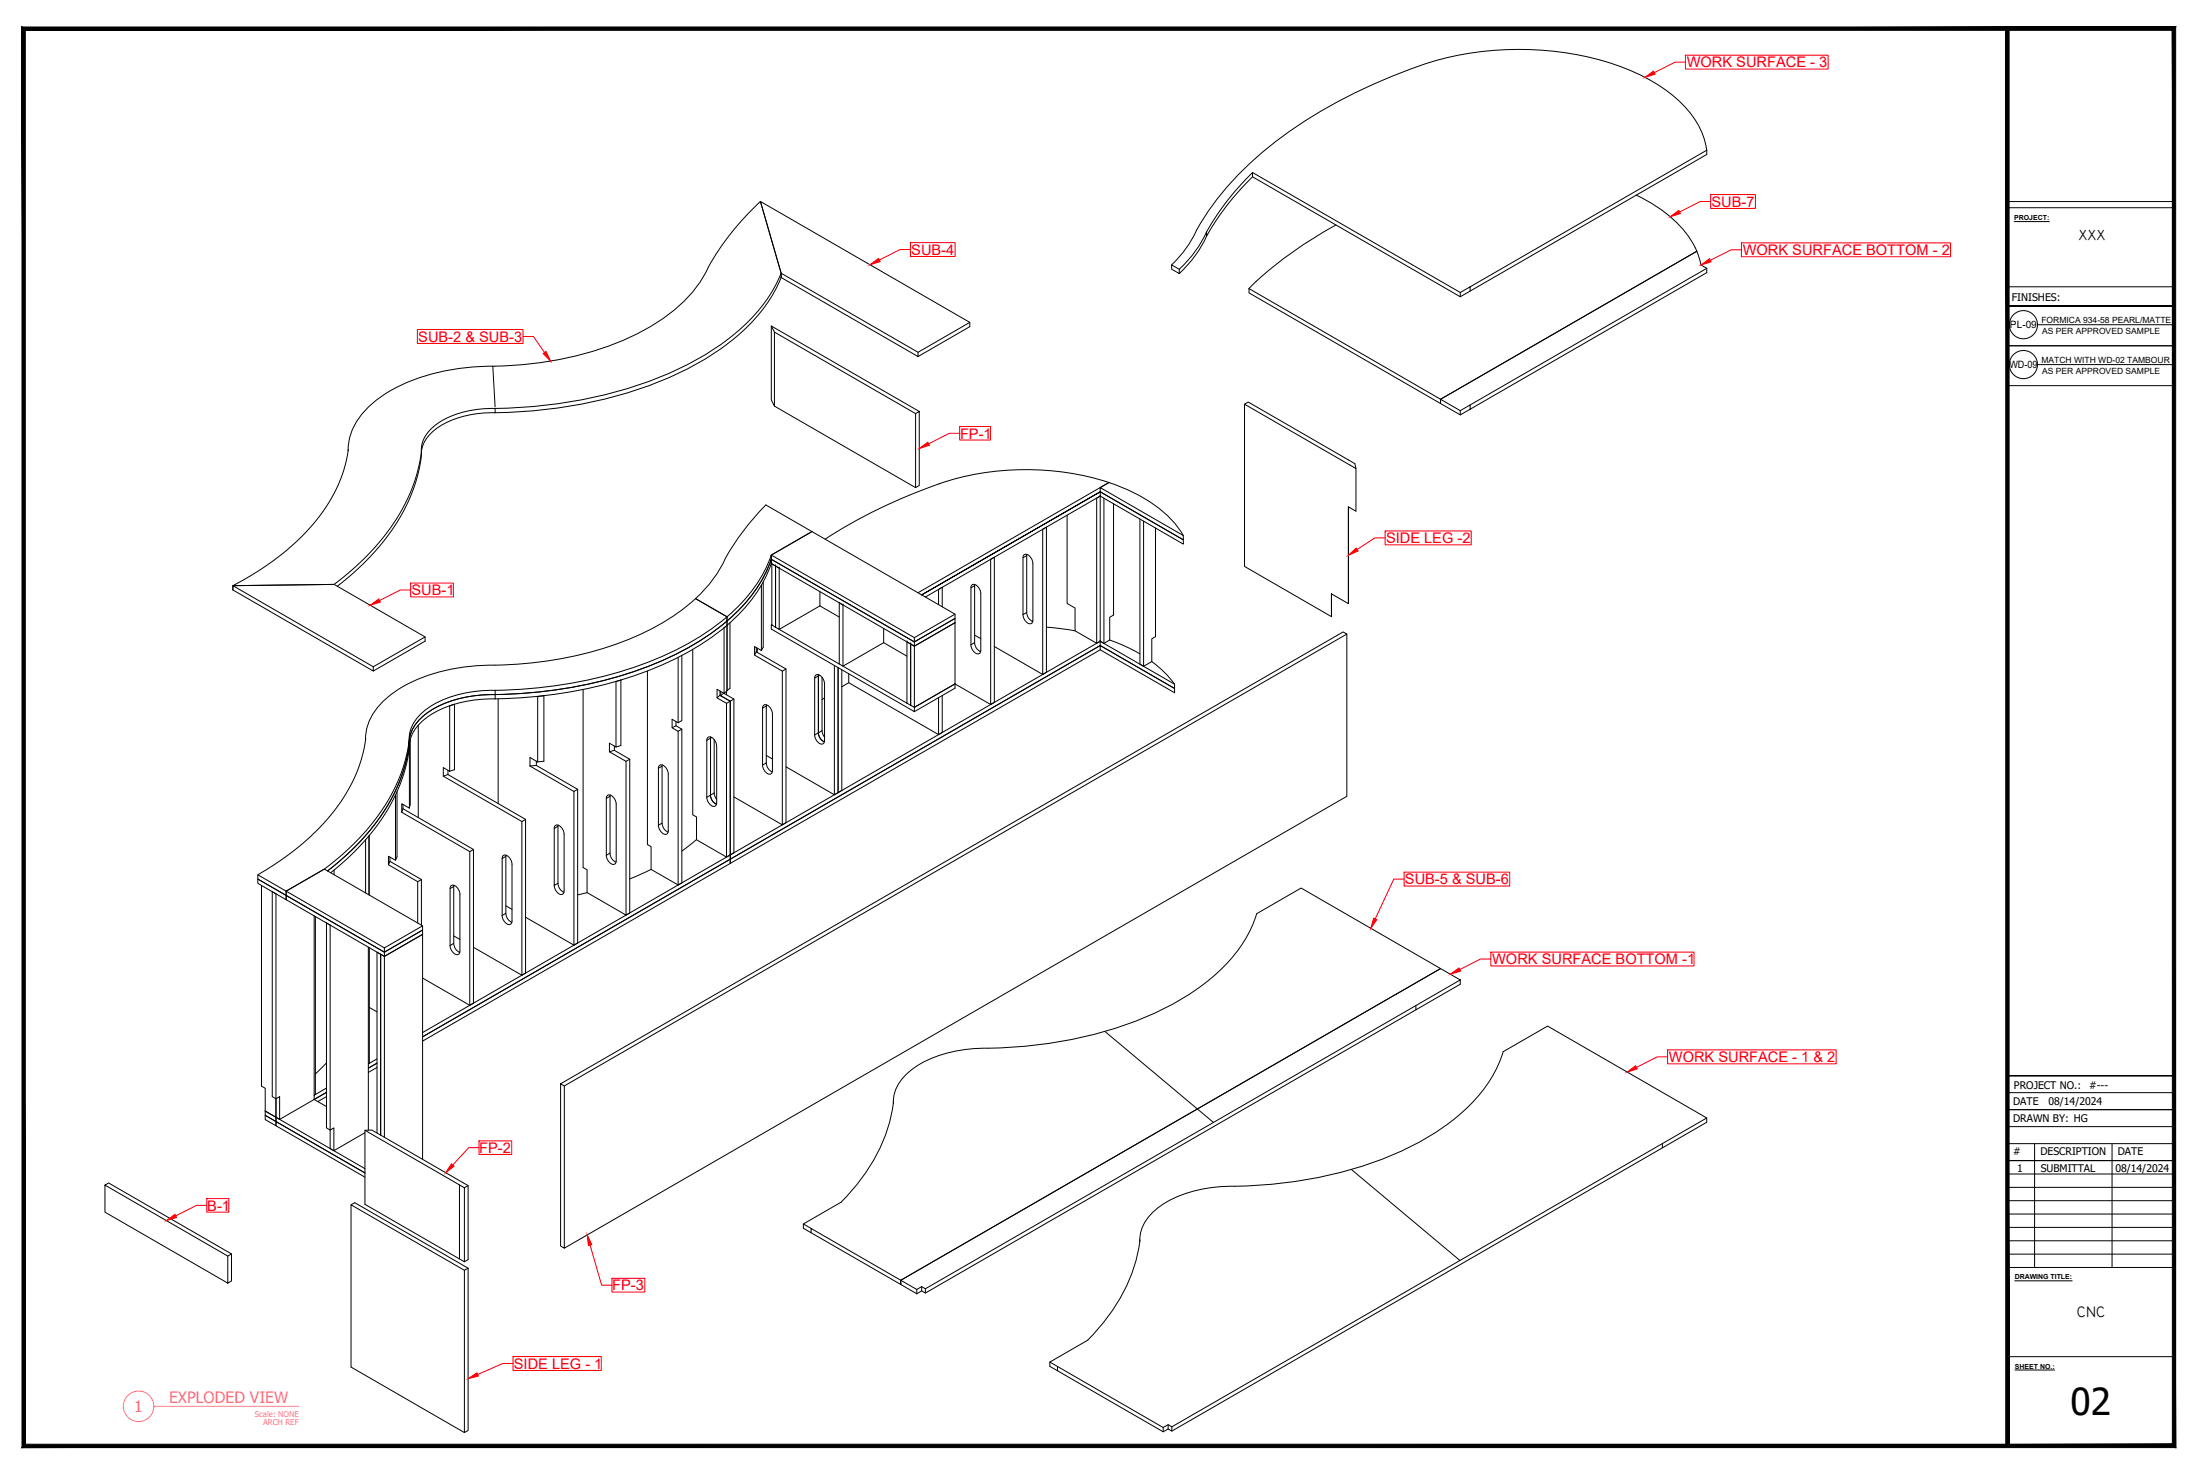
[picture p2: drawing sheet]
<svg xmlns="http://www.w3.org/2000/svg" width="914mm" height="610mm" viewBox="0 0 914 610" stroke-linecap="round" stroke-linejoin="round" font-family="sans-serif">
<!-- layer: PV-2C55402 -->
<g fill="none" stroke="#000" stroke-width=".42">
<path d="M520.6 71.7a108.5 108.5 0 0 0-19.1 24.7v1.7a108.5 108.5 0 0 1 19.1-24.6M709.4 62.4a37.6 37.6 0 0 0-16.7-24.7 101.5 101.5 0 0 0-51.2-16.8 128.7 128.7 0 0 0-62 10.4 190.1 190.1 0 0 0-64.1 40.6 113.8 113.8 0 0 0-21.2 29.5 49.9 49.9 0 0 1-7.2 8.7M709.4 62.4v1.8l-98.4 56.8M709.4 62.4l-98.4 56.8M501.5 96.3a48.2 48.2 0 0 1-11.4 15.6M501.5 98.1a48.2 48.2 0 0 1-11.4 15.6M555.3 93.5a158.4 158.4 0 0 0-36.2 26.4M680.1 81.1a50.5 50.5 0 0 1 24.7 22.2l.5 1.1M294.5 110.8a57.4 57.4 0 0 1-25 25.4 136.2 136.2 0 0 1-66.2 16 83 83 0 0 0-44.5 12.3 29.1 29.1 0 0 0-14.1 21.1 59.7 59.7 0 0 1-17.8 35.9 115.4 115.4 0 0 1-30.1 21.9v1.8M294.5 110.8a111.2 111.2 0 0 1 21.6-27.1l8.6 29.8v1.8M324.7 115.3v-1.8l-8.6-29.8 87 50.3v1.7l-21.5 12.5M324.7 115.3l56.9 32.9v-1.8l21.5-12.4"/>
<path d="M324.7 115.3a67.3 67.3 0 0 1-23.8 28.7 153.4 153.4 0 0 1-67.3 25.3 212.6 212.6 0 0 1-27.8 2.2v-1.8M487 110.1v1.8l3.2 1.8v-1.8M487 110.1l3.2 1.8M519.1 119.9l79.6 46 4.1-2.3M519.1 119.9v1.8l79.6 46M705.3 104.4l-102.5 59.1M705.3 104.4l1.7 5.7 2.4 1.4v1.8l-98.4 56.8M705.3 104.4l-102.5 59.2M709.4 111.5l-98.4 56.8M320.6 135.5l1.3 2.5M606.9 121.5l4.1-2.3v1.8l-4.1 2.3zM606.9 121.5l-86.3-49.8v1.8l86.3 49.8"/>
<path d="M381.6 146.4l-56.9-32.9a67.3 67.3 0 0 1-23.8 28.7 153.4 153.4 0 0 1-67.3 25.3 245.6 245.6 0 0 1-32.7 2.4 35.5 35.5 0 0 0-21.8 8.4 12.1 12.1 0 0 0-4 9.3M205.8 171.5a37.8 37.8 0 0 0-26.8 8.7 12.4 12.4 0 0 0-3.9 7.7M321.9 168.8l58.7 33.8M382.1 171v30.7l-1.5 .9v-30.7l1.5-.9-61.5-35.5v30.7l1.3 2.6v-30.8l58.7 33.9M517.3 168l1.5-.9 44.3 25.5 .5 2.1M598.7 167.7v-1.8l8.2 4.7M598.7 167.7l8.2 4.7M602.8 163.5l-4.1 2.4v1.8M606.9 170.6l4.1-2.3v1.8l-4.1 2.3zM144.7 186.9v.3M175.2 187.6a74.8 74.8 0 0 1-21.6 42.2l-5.9 5.8-8.8 7.2-42.1 .6 58.4 33.7M175.2 187.6a68.1 68.1 0 0 1-15.8 37.4 110.8 110.8 0 0 1-19.2 18.6"/>
<path d="M433.4 219.9l1.5-.8v60.3l-1.5 .9zM457.3 204.4l-74.2 42.8 74.2-42.8M457.3 206.1v-1.7l34.5 19.9v1.8l-34.5-20-72.7 42M457.3 206.1l-1.5 .9v60.3l-9-5.2v-9.4l-3.3-1.9v-36.7M457.3 206.1v62.1M458.8 207v60.4M460.9 200.5a114.9 114.9 0 0 0-82.4 5 210.3 210.3 0 0 0-35.6 18.5M460.9 200.5a58.5 58.5 0 0 1 29.1 19.2l1.8 2.8M460.9 200.5l-3.6 2.1 34.5 19.9v1.8l-34.5-19.9v-1.8M460.9 200.5l-79.3 45.8M462.8 209.3v46.3l-1.6 .9v9.5M473.8 215.7v60.3l1.5 .9 3.4-2"/>
<path d="M475.3 216.6v60.3M480.3 219.4v45.2l-1.6 .9v9.4M560.5 210.6v40.2l-7.1-4M320.6 232.4a59.2 59.2 0 0 1-18.4 25.7M320.6 232.4v-1.7l16.9-9.8-19.2-11.1a101.9 101.9 0 0 0-19.4 27.2 55 55 0 0 1-9.8 11.8M320.6 232.4v-1.7l16.9-9.8 59.4 34.3v1.8l-16.9 9.7 16.9-9.7v1.8l-16.9 9.7M320.6 232.4l59.4 34.3v-1.7l16.9-9.8M320.6 232.4l59.4 34.3v1.8l-59.4-34.3zM320.6 232.4a17.2 17.2 0 0 1-2.5 7.8 63.6 63.6 0 0 1-15.9 19.6M320.8 234.3h.1M320.8 234.3l1.5 .9v25.4l-1.5-.8zM322.3 235.2h.1"/>
<path d="M322.3 235.2l1.6 .9v25.4l-1.6-.9zM323.9 236.1h.1M411.8 232.4l1.5-.9v60.4l-1.5 .9zM425.2 231.8a1.36 1.36 0 0 1 .9-1.5 1.36 1.36 0 0 1 1.6 .6l1.1 1.5 .5 1.7M426.7 230.9l-1.5 .9v23.6l1.5-.9M426.7 230.9v23.6M426.8 230.4l-.1 .5M429.3 234.1v23.7M96.8 245.2v-1.8l42.1-.6 37.8 21.9v1.7l-21.5 12.4M96.8 245.2l58.4 33.6v-1.7l21.5-12.4M289.1 248.8a105.7 105.7 0 0 1-46.8 23 181.6 181.6 0 0 1-43 4.8 68.7 68.7 0 0 0-36.7 12 23.5 23.5 0 0 0-10.7 18.7 65.8 65.8 0 0 1-21 38.6 118.2 118.2 0 0 1-23.7 17.6v1.8l11.7 6.8v-1.8l-11.7-6.8M289.1 248.8l13.1 7.5v1.8"/>
<path d="M289.1 248.8l13.1 7.5M302.2 256.3a59.2 59.2 0 0 0 18.4-25.7l59.4 34.4M302.2 258.1a128.8 128.8 0 0 1-54.6 25.5 210.5 210.5 0 0 1-47.2 5.2 42.3 42.3 0 0 0-25 9.2 15.2 15.2 0 0 0-5.3 10M302.2 256.3a128.8 128.8 0 0 1-54.6 25.5 212.4 212.4 0 0 1-47.2 5.2 40.8 40.8 0 0 0-26.3 10.5 13.9 13.9 0 0 0-4 10.1M302.2 259.8a128.8 128.8 0 0 1-54.6 25.6 210.5 210.5 0 0 1-47.2 5.2 42.3 42.3 0 0 0-25 9.2 15.2 15.2 0 0 0-5.3 10M302.2 259.9v27.2l-1.3 1v-27.2l.6-.5M302.2 256.3v30.8M303.4 258.8v27.2l-1.2 1M316.5 243.2v27.1l-2.9-1.6v3.5l11.6 6.7v63.9l-20.2-11.6M317.2 241.9v27.1M320.6 259.6l.2 .2M320.8 259.5l-.2 1.9 59.4 34.3v-1.8l16.9-9.7"/>
<path d="M340.8 251.8l8 4.6M340.8 251.8l-16.9 9.7 24.9 14.4M340.8 245.9v5.9M350.4 251.4h.1M390.1 251.3v-6.4l1.5-.8v8.1M403.5 244.3a1.36 1.36 0 0 1 .9-1.5 1.36 1.36 0 0 1 1.7 .6l1.1 1.5 .4 1.7M405.1 242.9v.5M407.6 246.6v23.7a1.36 1.36 0 0 1-.9 1.5 1.36 1.36 0 0 1-1.6-.7l-1.1-1.4-.5-1.8M425.2 255.4a3.5 3.5 0 0 0 3.5 3.7l.6-1.3M426.7 254.5a4.3 4.3 0 0 0 2.5 3.8M553.4 246.8v9.4zM560.5 250.8v-40.2l3.1 1.8v-17.7l-46.3-26.7v67.4l36.1 20.8"/>
<path d="M269.1 278.8v72.1l1.5 .9v9.5M283.4 272.4v27l-1.5 .9v-27.1M287.9 269.9v68.7l1.6 .9v9.5l12.5 7.2v-63.9l-4-2.3v-3.6l7 4.1v63.9l-1.5 .9M300.9 260.9h.1M314.3 270.9l-.7 1.3M314.3 270.9l12.4 7.1-1.5 .9M314.3 269.1v1.8M314.8 269.3v1.8M317.2 269l-.7 1.3M326.7 278v63.9l-1.5 .9M346.8 276.5v53.8l1.5-.9v-52v52l1.6-.9v-50.2M352.8 280v3.7l37.3 21.6"/>
<path d="M367.3 267.1l-16.9 9.7-1.6-.9v-25.4l1.6 .9v25.4l26.6 15.4M367.3 267.1l9.7 5.6M367.3 261.2v5.9M377 266.7h.1M377 266.7l1.5 .9v25.5l-1.5-.9zM378.5 267.6h.1M378.5 267.6l1.5 .9v25.4l-1.5-.8zM380 268.5l16.9-9.7v25.4M405.1 267a4.3 4.3 0 0 0 2.5 3.8M405.1 267v-23.6l-1.5 .9v23.6M405.1 263.9l2.5 1.5M405.1 267l-1.5 .9"/>
<path d="M413.3 268.6l20.1 11.7M434.9 260.6l11.9 1.5M457.3 268.2l-153.8 88.8v-1.7M457.3 268.2l30.9 17.9-30.9-17.9v1.8l30.9 17.9v-3.6M457.3 270l-153.8 88.8v-1.8M457.3 266.5h.1M457.3 266.5l-153.8 88.8M457.3 268.2l-153.8 88.8M457.3 266.5l30.9 17.8M457.3 266.5l-1.5 .8M461.2 266l6.6 2.6 6 3.1M461.2 266l-2.4 1.4-1.5-.9"/>
<path d="M478.7 274.9l5.3 4.5 4.2 4.9M559.8 263.5v67.4l-325.3 187.8M188.9 292.7h.1M188.9 292.7l-2 .6v27.2M188.9 292.7v27.2l-2 .6M205.8 286.9v3.5M207.1 290.4v43.5M223.4 289.4h.1M223.5 289.4l2.6-.3v27.2M223.5 289.4v27.2M242.4 286.5v74l1.6 .9v9.5l16.2 9.4v-63.9l-6.9-4M256 283.2h.1"/>
<path d="M256 283.2l2.1-.6v27.2M256 283.2v27.2M281 299.8v1.8l2.4 1.4M299.2 288.9l-1.2 1.1M299.3 287.1v1.8l4.2 2.5v63.9M299.6 289.1l3.9 2.3v63.9M299.6 287.3v1.8M300.8 288l-1.2 1.1M302 287.3v1.4M305 290.5l-3 1.8M316.9 294.3a1.36 1.36 0 0 1 1-1.5 1.36 1.36 0 0 1 1.6 .6l1.1 1.5 .4 1.7M316.9 294.3l1.6-.9v23.6"/>
<path d="M316.9 294.3v23.6M318.5 292.9v.5M321.1 296.6l-.1 23.7a1.36 1.36 0 0 1-.9 1.4 1.36 1.36 0 0 1-1.6-.6l-1.1-1.4-.5-1.8M338.6 281.7a1.36 1.36 0 0 1 .9-1.4 1.36 1.36 0 0 1 1.6 .6l1.2 1.5 .4 1.7v23.7a1.37 1.37 0 0 1-.9 1.4 1.37 1.37 0 0 1-1.6-.6l-1.2-1.4-.4-1.8M340.1 280.9l-1.5 .9v23.6M340.1 280.9v23.6l-1.5 .9M340.1 280.9v23.6l1.6-.9M340.2 280.4l-.1 .5M340.7 280.6l-.6 .3M341.7 281.5v22.1M342.7 290l-1 .7M352.7 283.7l-2.8 1.7"/>
<path d="M391.6 289v15.4l-1.5 .9v-15.4M396.9 284.2l14.9 8.6M396.9 284.2v1.8l-16.9 9.7M396.9 284.2l-16.9 9.7M152 306.9v.5M170.2 309.1v26.7l-3.2-1.8v3.5M170.5 307.3v27l-.4 1.5M173.8 301.4v38.3M222.9 318l-2.6 .3M222.9 318.1l17.2 9.9v63.9M222.9 316.3v1.8M223.5 316.6l-3.2-1.8v3.5l18.2 10.6"/>
<path d="M226.1 316.3l-2.6 .3M255.3 311.8l-2 .6M255.4 311.8l6.3 3.7v63.9M255.4 310v1.8M256 310.4l-2.7-1.6v3.6M258.1 309.8l-2.1 .6M261.7 315.5l-1.5 .9M273.7 319.3a1.36 1.36 0 0 1 .9-1.5 1.36 1.36 0 0 1 1.6 .6l1.1 1.5 .4 1.7 .1 23.7a1.36 1.36 0 0 1-1 1.4 1.36 1.36 0 0 1-1.6-.6l-1.1-1.4-.4-1.8M275.2 317.9v.5M281 301.6l-1.7 .8M281.9 303.9l1.5-.9v63.9l-1.5 .8-11.3-6.4M281.9 300.3l-2.5-1.4v3.5l2.5 1.5v63.8"/>
<path d="M293.8 307.6a1.36 1.36 0 0 1 .9-1.4 1.36 1.36 0 0 1 1.6 .6l1.1 1.4 .5 1.8v23.7a1.37 1.37 0 0 1-1 1.4 1.37 1.37 0 0 1-1.6-.6l-1.1-1.5-.4-1.7M293.8 307.6v23.7M295.3 306.7v23.7M295.3 306.7l-1.5 .9M295.3 306.2v.5M295.8 306.5l-.5 .2M296.8 307.4v22.1M318.5 317a4.3 4.3 0 0 0 2.5 3.8M318.5 317l-1.6 .9M318.5 313.9l2.6 1.5M326.7 318.6l20.1 11.7M340.1 304.5a4.3 4.3 0 0 0 2.5 3.8"/>
<path d="M341.7 303.6l.2 1.4 .8 1.3M165 329v27.1l-.6 1.4v-27.1M167 337.5l28.3 16.4M167.5 336.1l29.3 16.9M167.5 334.3v1.8M167.5 336.1l-.5 1.4M184.3 322.5l32.6 18.9v63.9l-20.1-11.7M186.2 321.9l-1.9 .6M186.2 320.1v1.8l32.2 18.6v63.9l-1.5 .9M186.9 320.5l-2.6-1.5v3.5M240.1 328l-1.6 .9v63.8l-20.1-11.6M252 331.7a1.36 1.36 0 0 1 .9-1.4 1.36 1.36 0 0 1 1.6 .6l1.2 1.5 .4 1.7v23.7a1.37 1.37 0 0 1-.9 1.4 1.37 1.37 0 0 1-1.6-.6l-1.2-1.5-.4-1.7"/>
<path d="M252 331.7v23.7M253.6 330.9v23.6M253.6 330.9l-1.6 .8M253.6 330.4l-.1 .5M295.3 330.4a4.3 4.3 0 0 0 2.5 3.8M295.3 330.4l-1.5 .9M296.8 329.5l.3 1.4 .8 1.3M296.8 329.5l-1.5 .9M152 349v22.1M153.3 347.4v24.4M153.4 347.2v24.7M162.1 357.9l-.6 1.4 12.1 7.1"/>
<path d="M162.1 357.9l13.1 7.6M162.1 356.2v1.7M164.4 357.5l-2.9-1.7v3.5M208.7 356.7a1.36 1.36 0 0 1 .9-1.4 1.36 1.36 0 0 1 1.6 .6l1.2 1.5 .4 1.7v23.7a1.36 1.36 0 0 1-.9 1.4 1.36 1.36 0 0 1-1.6-.6l-1.2-1.5-.4-1.7M210.2 355.9l-1.5 .8v23.7l1.5-.9M210.2 355.9v23.6M210.3 355.4l-.1 .5M218.4 340.5l-1.5 .9M230.3 344.3a1.36 1.36 0 0 1 1-1.5 1.36 1.36 0 0 1 1.6 .6l1.1 1.5 .5 1.7v23.7a1.37 1.37 0 0 1-1 1.4 1.37 1.37 0 0 1-1.6-.6l-1.1-1.4-.5-1.8M231.9 343.4l-1.5 .9v23.6l1.5-.9M231.9 343.4v23.6M231.9 342.9v.5"/>
<path d="M253.5 354.5a4.3 4.3 0 0 0 2.5 3.8M253.6 354.5l-1.6 .9M275.2 342a4.3 4.3 0 0 0 2.5 3.8M275.2 342v-23.6l-1.5 .9v23.6M275.2 342l-1.5 .9M289.5 348.9l-6.1 4.8M303.5 355.3v3.5l-127.9 73.8M303.5 357l-127.9 73.8M303.5 355.3l-127.9 73.8M303.5 355.3l-1.5 .9M107.2 365.3l11.7 6.8v1.8l-11.7-6.8zM108.7 367.9v83.4l1.5 .9v9.5"/>
<path d="M113.2 370.5l1.5 .9v85.2l-1.5-.9zM137.5 362.7a87.3 87.3 0 0 0 30.3-40.9l1.6-6.4 .7-6a73.1 73.1 0 0 1-21.6 41.5l-5.9 5.6-6.5 5.4a88.2 88.2 0 0 0 31.6-41.6l1.7-6.5 .7-6.2a73.5 73.5 0 0 1-22.8 42.8l-6 5.5-6.5 5.2-15.9 9.2 15.9-9.2 40.8 23.6M138.9 361.5v2M187.1 369.3a1.36 1.36 0 0 1 .9-1.5 1.36 1.36 0 0 1 1.6 .6l1.1 1.5 .5 1.7v23.7a1.35 1.35 0 0 1-.9 1.4 1.35 1.35 0 0 1-1.7-.6l-1.1-1.4-.4-1.8M188.6 368.4l-1.5 .9v23.6M188.6 368.4v23.6l-1.5 .9M188.6 367.9v.5M210.2 379.5a4.3 4.3 0 0 0 2.5 3.8M210.2 376.4l2.6 1.5M231.9 367a4.3 4.3 0 0 0 2.5 3.8M244 370.9l-3.9 1M270.6 361.3l-8.9 3.9"/>
<path d="M130.6 380.6v76.3M131.1 380.9v73.9l-.5 .3 5.1-3M135.7 383.5l1.5 .9v85.2l-1.5-.9zM153.1 393.6v76M153.5 393.8v48.1l-.4 .2 3.6-2.1M159.8 393.9l15.8-9.2v1.8l-15.8 9.2v-1.8l-40.9-23.6v1.8l40.9 23.6 15.8-9.2v1.8l-15.8 9.1v-1.7l-40.9-23.6v1.8l40.9 23.5v75.2M173.6 383.5v-17.1l1.6-.9v18.9M188.6 392a4.3 4.3 0 0 0 2.5 3.8M188.6 388.9l2.6 1.5M153.5 418.6l3.2 1.9M175.6 406.4l19.7 11.3 1.5-.8v-63.9l-1.5 .9v63.8M588.5 419.6l-203.9 117.7v-1.8"/>
<path d="M606.9 407.2v1.8l-18.4 10.6v-1.7M114.7 456.6v7.7l-4.5-2.6M114.7 456.6l1.5-.9v9.5l-1.5-.9M114.7 456.6v7.7M130.6 456.9l5.1 2.9M130.6 456.9l-14.4 8.3M135.7 441.7l-4.6 4.6M135.7 453.9l-5.1 3M135.7 455.7l-3.6 2.1M156.7 441.8l-3.6 2.1M156.7 443.6l-3.6 2M233 450.4l1.5 .9v67.4l-1.5-.9z"/>
<path d="M233 450.4l325.2-187.8 1.6 .9-325.3 187.8M371.3 458.3a71.7 71.7 0 0 1-21.6 41.2l-15.8 9.1v1.8l3.2 1.9v-1.8l37.3 21.5v1.8l6.6 3.8M371.3 458.3a18.1 18.1 0 0 1 9.8-15.3 54.5 54.5 0 0 1 29.6-7.4 172.1 172.1 0 0 0 73.1-16.5 82.6 82.6 0 0 0 33.3-28l2.1-3.7 3.2-7.7 18.4-10.7 57.9 33.5-224.3 129.5v1.8l-37.3-21.5M371.3 457.8v.6M110.2 463.5l4.5 2.5v1.8l-4.5-2.6zM110.2 461.7v1.8l4.5 2.5v-1.7M110.2 461.7l4.5 2.6M151.7 470.7l-12.9 7.5v-9.5l-1.6 .9v7.7l1.6 .9M151.7 469.7l39.3 22.7M156.7 470.8v-75.1l1.5 .8v75.2v-75.2l1.6 .9 15.8-9.1v93.5M690.9 475.2v1.8M709.4 464.6l-222.3 128.3-1.6-.9-2 1.2-47.1-27.2 15.7-9.1a72.3 72.3 0 0 0 21.7-41.2 18.1 18.1 0 0 1 9.7-15.4 54.6 54.6 0 0 1 29.6-7.4 171.9 171.9 0 0 0 73.2-16.4 82.6 82.6 0 0 0 33.3-28l3.8-7.6 1.4-3.9 18.4-10.6 66.2 38.2v1.7l-222.3 128.4-1.6-.9-2 1.2-47.1-27.2v-1.8"/>
<path d="M43.6 492.5v11.2l51.1 29.5v-11.3l-51.1-29.4 1.5-.9 51.1 29.5v11.2l-1.5 .9M151.7 485.6l-37-21.3v1.7l37 21.4-37-21.4v1.8l37 21.4M194.6 492.7l-1.6 .9v30.7l-2-1.2v-30.7l2 1.2M145.9 500.7l1.5-.9 47.2 27.2M333.9 508.6l3.2 1.9M473.8 515.1v.7M96.2 521.1l-1.5 .8M191 523.1l-39.3-22.7v-30.7l2.9-.1 40 23.1v30.7l-1.6 .9M193 527.9l1.6-.9v67.4l-1.6 .9zM193 527.9l-47.1-27.2v67.4l47.1 27.2M374.4 532l224.3-129.5 8.2 4.7-222.3 128.3-1.5-.9-2.1 1.2zM381 535.8v1.8"/>
<path d="M383.1 534.6v1.8l-2.1 1.2M383.1 536.4l1.5 .9M439.5 567.8v1.8M483.5 593.2v1.8M485.5 592v1.8M487.1 592.9v1.8"/>
</g>
<!-- layer: NOTES-1 -->
<g fill="#f00" stroke="#f00" stroke-width=".42">
<path d="M382.1 186.4l3.5-2.7 .7 1.3z"/>
<path d="M187.7 483.6l1 1-3.4 2.7z"/>
<path d="M153.9 251.5l3.5-2.6 .7 1.3z"/>
<path d="M225.7 146.9l1.2-.8 1.9 4z"/>
<path d="M361.6 110l3.5-2.6 .7 1.3z"/>
<path d="M570.9 381.5l1.4 .6-2.5 3.6z"/>
<path d="M676.3 445.5l3.6-2.6 .6 1.3z"/>
<path d="M683.7 32.1l3.6-2.6 .6 1.3z"/>
<path d="M694.2 90l3.6-2.6 .6 1.4z"/>
<path d="M69.2 507.2l3.5-2.6 .7 1.3z"/>
<path d="M244.1 513.2l1.9 4-1.4 .4z"/>
<path d="M194.6 572.9l3.6-2.4 .6 1.3z"/>
<path d="M602.8 404.8l3.6-2.6 .7 1.3z"/>
<path d="M707 110.1l3.5-2.6 .7 1.3z"/>
<path d="M560.5 230.7l3.2-3 .8 1.3z"/>
</g>
<g fill="none" stroke="#f00" stroke-width=".42">
<path d="M700.5 25.8h-4.3l-8.6 4.4M700.5 22.9h59.3v5.8h-59.3zM711 83.7h-4.3l-8.6 4.4M711 80.9h18.6v5.7h-18.6zM378.4 103.7h-4.3l-8.6 4.4M378.4 100.8h18.6v5.8h-18.6zM723.8 103.8h-4.3l-8.6 4.4M723.8 100.9h86.9v5.8h-86.9zM173.5 136.9h43.9v5.8h-43.9zM217.4 139.8h4.3l4.6 6.7M398.9 177.2h12.8v5.7h-12.8zM398.9 180h-4.3l-8.6 4.4"/>
<path d="M575.7 223.5h-4.3l-7.3 4.8M575.7 220.6h35.8v5.8h-35.8zM170.7 245.2h-4.3l-8.6 4.3M170.7 242.3h17.7v5.8h-17.7zM583.6 365.3h-4.3l-7.7 16.5M583.6 362.4h43.9v5.8h-43.9zM619.7 398.5h-4.3l-8.7 4.4M619.7 395.6h84.4v5.8h-84.4zM693.1 439.2h-4.3l-8.6 4.3M693.1 436.3h70.1v5.8h-70.1zM199.1 476.9h-4.3l-6.6 7.2M199.1 474.1h13.6v5.6h-13.6z"/>
<path d="M86 498.1h9.1v5.6h-9.1zM86 500.9h-4.3l-8.7 4.3M245.3 517.4l4.8 16.7h4.3M254.4 531.2h13.6v5.7h-13.6zM213.2 566.6h-4.2l-10.5 4.6M213.2 563.7h36.7v5.8h-36.7z"/>
</g>
<!-- layer: 0 -->
<g fill="none" stroke="#000" stroke-width=".42">
<path d="M834.4 83.8h69.2M834.4 86.3h69.2M837.2 92.1h14.6M834.4 119.2h69.2M834.4 127.1h69.2zM846.9 134.9h56.9M204.8 152.2l1 16.9M834.4 143.7h69.2M846.9 151.5h56.9M834.4 160.3h69.2M459.2 428.6l45.2 37.8M834.4 447h69.2"/>
<path d="M834.4 454h69.2M834.4 461.1h69.2M834.4 468.2h69.2M834.4 475.2h69.2M845.7 475.2v51.5M877.8 475.2v51.5M561.7 486l45.1 37.8M834.4 482.3h69.2M834.4 493.4h69.2M834.4 498.9h69.2M834.4 487.8h69.2M834.4 504.5h69.2"/>
<path d="M834.4 510h69.2M834.4 515.6h69.2M834.4 521.1h69.2M834.4 526.7h69.2M837.4 532.2h23.9M834.4 563.8h69.2M837.5 569.3h16.5"/>
<circle cx="841" cy="134.9" r="5.9"/>
<circle cx="841" cy="151.5" r="5.9"/>
</g>
<g fill="#000" stroke="#000" stroke-width=".42">
<path d="M833.7 11.9l1.3 588.9v-588.9zM833.7 11.9l1.3 588.9h-1.3z"/>
<path d="M9.1 601.5h895.2l-1.4-1.4zM10.5 600.1h892.4l-893.8 1.4zM9.1 11.2v590.3l1.4-1.4zM9.1 11.2l1.4 1.4v587.5zM9.1 11.2l1.4 1.4 893.8-1.4zM10.5 12.6l893.8-1.4-1.4 1.4zM904.3 11.2l-1.4 1.4 1.4 588.9zM902.9 12.6l1.4 588.9-1.4-1.4z"/>
</g>
<!-- layer: ANNOTATIONS -->
<g fill="none" stroke="#f0f" stroke-width=".42">
<path d="M64 584.4h60.2"/>
<circle cx="57.6" cy="584.4" r="6.3"/>
</g>
<text font-size="15.4" x="860.6" y="588.1">02</text>
<g font-size="6.6" fill="#f0f">
<text x="55.8" y="586.7">1</text>
<text x="70.3" y="583">EXPLODED VIEW</text>
</g>
<text font-size="6.4" x="863.2" y="547.4">CNC</text>
<text font-size="6.2" x="864" y="99.8">XXX</text>
<g font-size="6.1" fill="#f00">
<text x="701.1" y="28">WORK SURFACE - 3</text>
<text x="711.4" y="85.9">SUB-7</text>
<text x="378.8" y="105.9">SUB-4</text>
<text x="724.4" y="106">WORK SURFACE BOTTOM - 2</text>
<text x="173.8" y="142">SUB-2 &amp; SUB-3</text>
<text x="399" y="182.2">FP-1</text>
<text x="576.1" y="225.7">SIDE LEG -2</text>
<text x="171" y="247.4">SUB-1</text>
<text x="583.9" y="367.5">SUB-5 &amp; SUB-6</text>
<text x="620.2" y="400.7">WORK SURFACE BOTTOM -1</text>
<text x="693.7" y="441.3">WORK SURFACE - 1 &amp; 2</text>
<text x="199.2" y="479.1">FP-2</text>
<text x="86.1" y="503.1">B-1</text>
<text x="254.5" y="536.2">FP-3</text>
<text x="213.6" y="568.7">SIDE LEG - 1</text>
</g>
<g font-size="4.4">
<text x="836.2" y="125.1">FINISHES:</text>
<text x="837.1" y="452.4">PROJECT NO.:</text>
<text x="868.3" y="452.6">#---</text>
<text x="836.8" y="459.2">DATE</text>
<text x="851.4" y="459">08/14/2024</text>
<text x="836.8" y="466.3">DRAWN BY: HG</text>
<text x="836.8" y="480.1">#</text>
<text x="848" y="480.1">DESCRIPTION</text>
<text x="880.2" y="480.1">DATE</text>
<text x="838.4" y="487.2">1</text>
<text x="848.2" y="487.2">SUBMITTAL</text>
<text x="879.2" y="486.9">08/14/2024</text>
</g>
<g font-size="4.2">
<text x="835.4" y="136.4">PL-09</text>
<text x="835.2" y="153">WD-09</text>
</g>
<g font-size="3.5">
<text x="848.5" y="134.2">FORMICA 934-58 PEARL/MATTE</text>
<text x="848.8" y="138.8">AS PER APPROVED SAMPLE</text>
<text x="848.5" y="150.8">MATCH WITH WD-02 TAMBOUR</text>
<text x="848.8" y="155.4">AS PER APPROVED SAMPLE</text>
</g>
<g font-size="3.3" fill="#f0f">
<text x="106" y="588.7">Scale: NONE</text>
<text x="109.4" y="592">ARCH REF</text>
</g>
<g font-size="2.9">
<text x="837.2" y="91.5">PROJECT:</text>
<text x="837.4" y="531.6">DRAWING TITLE:</text>
<text x="837.5" y="568.7">SHEET NO.:</text>
</g>
</svg>
